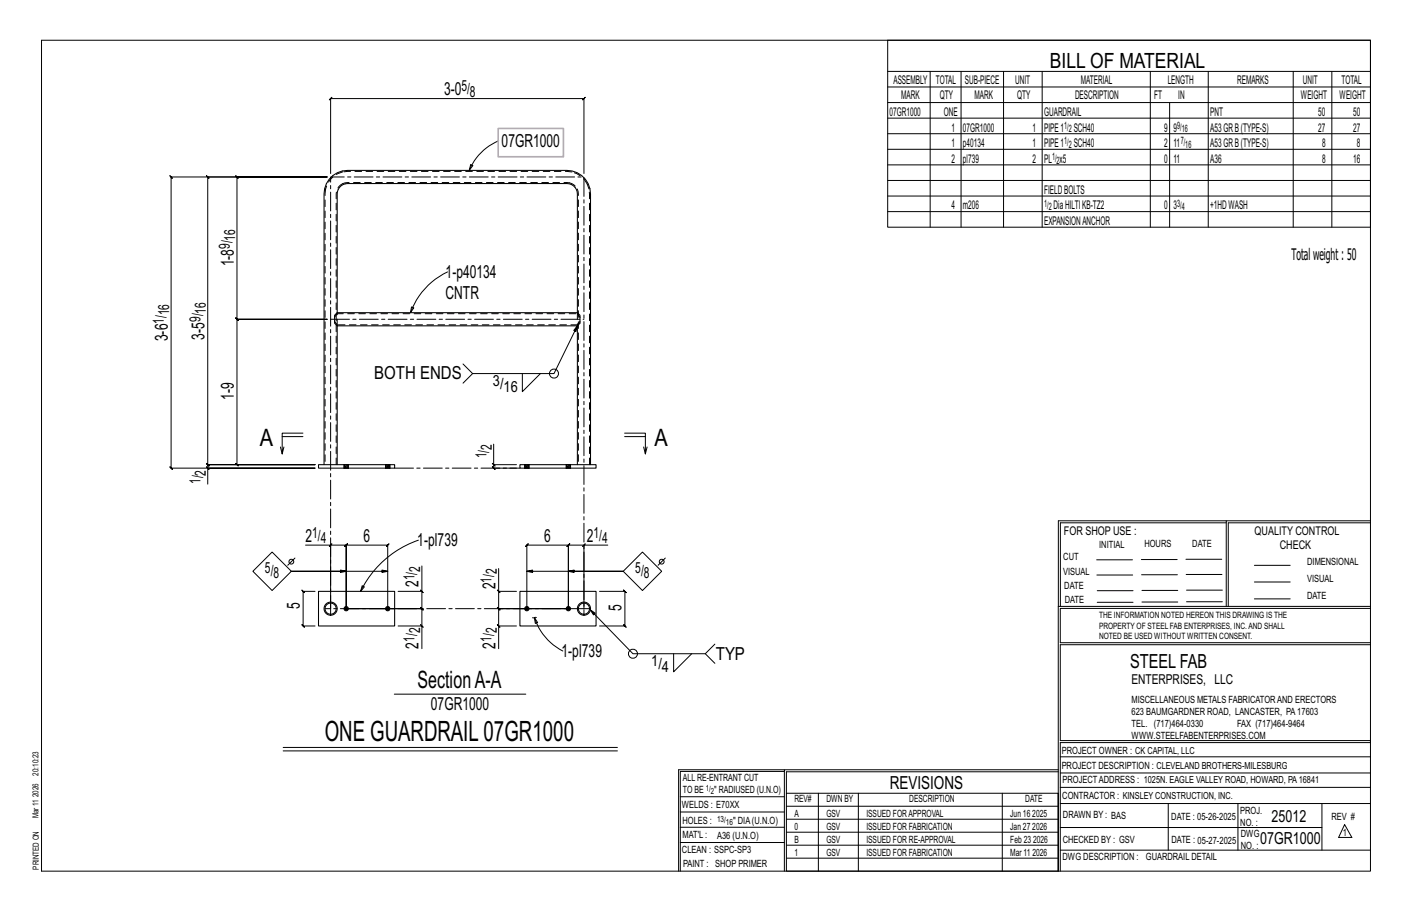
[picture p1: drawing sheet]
<svg xmlns="http://www.w3.org/2000/svg" width="432mm" height="279mm" viewBox="0 0 432 279" stroke-linecap="round" stroke-linejoin="round" font-family="sans-serif">
<g fill="none" stroke="#000" stroke-width=".31">
<path d="M12.7 12.3h406.4v254h-406.4zM271.5 12.3h147.6v57.2h-147.6zM271.5 21.8h147.6M271.5 26.6h147.6M271.5 31.4h147.6M271.5 36.1h147.6M284.5 21.8v47.7M293.9 21.8v47.7M306.9 21.8v47.7M318.7 21.8v47.7M351.8 21.8v47.7M357.7 31.4v38.1"/>
<path d="M369.5 21.8v47.7M395.5 21.8v47.7M407.3 21.8v47.7M100 54.1h-36.5l-.4-.4 .8 .8-.4-.4v87.9l-.4-.4 .8 .8-.4-.4h32.8h-32.8l-.4-.4 .8 .8-.4-.4v1.1M101.1 53v-22.9l-.4 .4 .8-.8-.4 .4h77.5l-.4 .4 .8-.8-.4 .4v22.9M143.9 50.3l.7 .3-1.1 1.4zM152.5 43a16.6 16.6 0 0 0-9 9M271.5 40.9h147.6M271.5 45.6h147.6M271.5 50.4h147.6M271.5 55.2h147.6M271.5 59.9h147.6"/>
<path d="M271.5 64.7h147.6M125.8 93.8l.7 .3-1 1.5zM136.9 83.1a22 22 0 0 0-11.4 12.5M176.6 99.6l-1.1 1.4 .6 .3 .5-1.7-7.2 14.6h-24.9l-2.9-2.9M144.5 114.2l-2.9 2.9M159.7 114.2v5.5l5.6-5.5M85.8 136.6l.5 2.2M86.3 133.5h6.3M92.6 132.4h-6.3v6.4l.5-2.2M151 135.8v6.2h6.9M191 132.4h6.4v6.4l.5-2.2M191 133.5h6.4"/>
<path d="M196.8 136.6l.6 2.2M63.1 142.7l.8 .8zM96.3 142h-23.8l.4 .4-.8-.8 .4 .4v-44.4l.4 .4-.8-.8 .4 .4h27.5h-27.5l.4 .4-.8-.8 .4 .4v-43.5l.4 .4-.8-.8 .4 .4h27.5h-47.7l-.4-.4 .8 .8-.4-.4v89l-.4-.4 .8 .8-.4-.4h44h-32.8v4.9M150.6 141.6l.8 .8zM151 142v1.1l-.4-.4 .8 .8-.4-.4h6.9M375 159.8h-50.7v25.6M375 159.2h-51.3l-.1 107.1M419.1 159.2h-44.1v26.2M419.1 159.8h-43.5v25.6M83.2 168.8l5.9 5.8-5.9 5.9-5.9-5.9zM90.2 170.6l-2.2 2.2M93.4 166.6h7.7v19.5"/>
<path d="M100.7 167l.8-.8zM101.1 166.6h4.8l-.4 .4 .8-.8-.4 .4v19.5v-19.5l-.4 .4 .8-.8-.4 .4h12.7l-.4 .4 .8-.8-.4 .4v19.5M105.9 174.6l-1.8-.3v.7l1.8-.4h-16.8h29.5l-1.8 .4v-.7l1.8 .3M110.8 179l.6 .4-1.1 1.4zM127.9 165.1a30.8 30.8 0 0 0-17.6 15.7M129 173v7.8h-7.3M152.5 173.8v7h5.4M161.1 174.6l1.8 .4v-.7l-1.8 .3h29.5h-16.8l1.8-.3v.7l-1.8-.4M178.6 166.6l.4-.4-.8 .8zM178.6 166.6h-4.8l.4-.4-.8 .8 .4-.4v19.5M185.9 166.6h-7.3v19.5M196.5 168.8l5.8 5.8-5.8 5.9-5.9-5.9z"/>
<path d="M203.5 170.6l-2.3 2.2M335.4 171.1h10.9M335.4 175.8h11M349 171h11M349.1 175.7h11M362.7 171h10.9M362.7 175.6h11M383.6 172.8h11M383.6 177.9h11M96.3 180.8h-3.6l-.4-.4 .8 .8-.4-.4v10.6l-.4-.4 .8 .8-.4-.4h3.6M121.7 191.4h7.3v6.9M128.6 191l.8 .8z"/>
<path d="M128.6 180.4l.8 .8zM129 180.8v5.3l-.4-.4 .8 .8-.4-.4h-23.1h23.1l-.4-.4 .8 .8-.4-.4v5.3M152.1 191l.8 .8zM152.1 180.4l.8 .8zM152.5 180.8v5.3l-.4-.4 .8 .8-.4-.4h21.3M157.9 191.4h-5.4v6.9M161.1 186.1v-19.5l-.4 .4 .8-.8-.4 .4h12.7l-.4 .4 .8-.8-.4 .4v19.5M163.4 188.8l1 1.5-.7 .3zM163.4 188.8a17.5 17.5 0 0 0 8.7 10.2M163.4 188.8h-.6M164 188.8h-.6M173.8 186.1h-21.3l-.4-.4 .8 .8-.4-.4v5.3"/>
<path d="M180.5 186.5l1 1.5 .5-.5-1.5-1 13.1 13.3h22.1l2.9-2.9M183.3 180.8h7.8l-.4-.4 .8 .8-.4-.4v10.6l-.4-.4 .8 .8-.4-.4h-7.8M206 199.8v5.6l5.5-5.6M215.7 199.8l2.9 3M323.7 185.4h95.4M335.5 184.1h11M335.5 180.6h11M349.2 184h11M349.2 180.5h11M362.9 180.4h10.9M362.9 184h10.9M383.6 183.1h11"/>
<path d="M419.1 186h-94.9v10.5h94.9M419.1 197.1h-94.9v29.3h94.9v.6h-94.9v39.3M120.6 212.2h40.2M86.6 228.5h102.2M86.6 229.5h102.2M239.9 235.8h-31.9v30.5M239.9 235.3h-32.4v31M323.6 235.3h-83.7v31M323.6 235.9h-83.1v6.6M324.2 236.3h94.9M324.2 231.4h94.9M208 252.9h31.9"/>
<path d="M208 257.5h31.9M208 243.6h31.9M208 248.2h31.9M240.5 242.5h83.1v23.8h-83.1zM240.5 258.4h83.1M240.5 254.4h83.1M240.5 250.4h83.1M240.5 246.5h83.1M250.3 242.5v23.8M262.5 242.5v23.8M306.5 242.5v23.8M324.2 253h80.1"/>
<path d="M324.2 245.6h94.9M324.2 259.9h94.9M324.2 240.7h94.9M357.3 245.6v14.3M378.6 245.6v14.3M404.3 245.6v14.3M411.2 252.1l2.2 3.9h-4zM240.5 262.3h83.1"/>
<circle cx="169.4" cy="114.2" r="1.38"/>
<circle cx="89.1" cy="171.7" r=".74"/>
<circle cx="202.3" cy="171.7" r=".74"/>
<circle cx="193.6" cy="199.8" r="1.38"/>
</g>
<g fill="#000" stroke="#000" stroke-width=".31">
<circle cx="105.9" cy="186.1" r=".66"/>
<circle cx="118.6" cy="186.1" r=".66"/>
<circle cx="161.1" cy="186.1" r=".66"/>
<circle cx="173.8" cy="186.1" r=".66"/>
</g>
<g fill="none" stroke="#000" stroke-width=".32">
<path d="M103.1 95.6v-36.3a3.2 3.2 0 0 1 3.2-3.2h67.1a3.2 3.2 0 0 1 3.2 3.2v36.3M103.1 99.6h73.5v42.4M103.1 95.6h73.5l.8 .8v2.4l-.8 .8M103.1 95.6l-.8 .8v2.4l.8 .8M103.1 99.6v42.4M97.4 142h23.3v1.1h-23.3zM99.1 142v-82.7a7.2 7.2 0 0 1 7.2-7.2h67.1a7.2 7.2 0 0 1 7.2 7.2v82.7M105.2 142h.1M105.2 143.1h.1M106.5 142h.1M106.5 143.1h.1M117.9 142h.1"/>
<path d="M117.9 143.1h.1M119.2 142h.1M119.2 143.1h.1M159 142h23.3v1.1h-23.3zM160.5 142h.1M160.5 143.1h.1M161.8 142h.1M161.8 143.1h.1M173.2 142h.1M173.2 143.1h.1M174.5 142h.1M174.5 143.1h.1"/>
<path d="M97.4 180.8h23.3v10.6h-23.3zM159 180.8h23.3v10.6h-23.3z"/>
<circle cx="101.1" cy="186.1" r="1.7"/>
<circle cx="101.1" cy="186.1" r="2.01"/>
<circle cx="178.6" cy="186.1" r="1.7"/>
<circle cx="178.6" cy="186.1" r="2.01"/>
</g>
<g fill="none" stroke="#000" stroke-width=".31" stroke-dasharray="2 1.4">
<path d="M99.6 57.8l-.2 1.5v82.7M104.8 52.6a6.9 6.9 0 0 0-5.2 5.2M104.8 56.1l1.5-.3h67.1M173.4 55.8l.8 .1M174.2 55.9a3.5 3.5 0 0 1 2.3 1.9M174.9 52.6l-1.5-.2h-67.1l-1.5 .2M176.5 57.8l.4 1.5v82.7M179.6 56.3a6.9 6.9 0 0 0-4.7-3.7M180.1 57.8l-.5-1.5M102.3 97l.7-1M102.3 98.2h.1M102.7 98.8l-.4-.6"/>
<path d="M102.9 99l-.2-.2M103 99.2l-.1-.2M103 96l73.6-.1M103.1 99.6v-4M103.1 99.3l-.1-.1M176.6 95.6v4M176.6 95.9l.1 .1M176.6 99.3h-73.5M176.7 96l.1 .2M176.8 96.2l.2 .2M177 96.4l.3 .5M177.3 96.9l.1 .1"/>
<path d="M177.4 98.2l-.8 1.1M102.8 142v-82.7a3.5 3.5 0 0 1 2-3.2M105.2 142h.1M105.2 142v1.1M105.3 143.1h-.1M105.4 143.1v-1.1M105.6 142h.3v1.1h-.3zM105.6 143.1h-.2v-1.1h.2M105.9 143.1h.2v-1.1h.2M105.9 142h.2M106.1 143.1h.2l.2-1.1M106.3 143.1l.2-1.1"/>
<path d="M106.5 143.1v-1.1M106.5 143.1h.1M117.9 142h.1M117.9 142v1.1M118 143.1h-.1M118.1 143.1v-1.1M118.3 142h.3v1.1h-.3zM118.3 143.1h-.2v-1.1h.2M118.6 143.1h.2v-1.1h.2M118.6 142h.2M118.8 143.1h.2l.2-1.1M119 143.1l.2-1.1"/>
<path d="M119.2 143.1v-1.1M119.2 143.1h.1M160.5 142h.1M160.5 142v1.1M160.5 143.1h.1M160.6 143.1v-1.1M160.9 142h.2v1.1h-.2zM160.9 143.1h-.3v-1.1h.3M161.1 143.1h.3v-1.1h.2M161.1 142h.3M161.4 143.1h.2l.1-1.1M161.6 143.1l.2-1.1"/>
<path d="M161.8 143.1v-1.1M161.8 143.1h-.1M173.2 142h.1M173.2 142v1.1M173.2 143.1h.1M173.3 143.1v-1.1M173.6 142h.2v1.1h-.2zM173.6 143.1h-.3v-1.1h.3M173.8 143.1h.3v-1.1h.2M173.8 142h.3M174.1 143.1h.2l.1-1.1M174.3 143.1l.2-1.1"/>
<path d="M174.5 143.1v-1.1M174.5 143.1h-.1M180.3 142v-82.7l-.2-1.5M101.1 187.8v.3zM178.6 187.8v.3z"/>
</g>
<path d="M152.3 39.3h20v8.6h-20z" fill="none" stroke="#f0f" stroke-width=".5"/>
<path d="M101.1 97.6h77.5M120.7 143.1h38.3M101.1 187.8v-133.7h77.5v133.7M180.3 186.1h-80.9" fill="none" stroke="#000" stroke-width=".31" stroke-dasharray="5.8 1 1 1"/>
<text font-size="8.6" x="99.3" y="226.5">ONE GUARDRAIL07GR1000</text>
<g font-size="7.3">
<text x="79.4" y="136.3">A</text>
<text x="200.1" y="136.3">A</text>
<text x="127.7" y="210.5">SectionA-A</text>
</g>
<text font-size="6.4" x="321.1" y="20.7">BILL OF MATERIAL</text>
<text font-size="5.9" x="345.6" y="204.1">STEEL FAB</text>
<g font-size="5.5">
<text x="135.8" y="29.1">3-0</text>
<text x="153.4" y="44.9">07GR1000</text>
<text x="71.5" y="81.5" transform="rotate(-90 71.5 81.5)">1-8</text>
<text x="136.3" y="84.9">1-p40134</text>
<text x="136.3" y="91.5">CNTR</text>
<text x="51.3" y="104.3" transform="rotate(-90 51.3 104.3)">3-6</text>
<text x="62.5" y="103.8" transform="rotate(-90 62.5 103.8)">3-5</text>
<text x="114.5" y="116">BOTH ENDS</text>
<text x="71.5" y="122.3" transform="rotate(-90 71.5 122.3)">1-9</text>
<text x="93.4" y="165.6">2</text>
<text x="111.2" y="165.6">6</text>
<text x="127.6" y="167">1-pl739</text>
<text x="166.4" y="165.6">6</text>
<text x="179.5" y="165.6">2</text>
<text x="128" y="179.4" transform="rotate(-90 128 179.4)">2</text>
<text x="151.5" y="180.2" transform="rotate(-90 151.5 180.2)">2</text>
<text x="91.7" y="186.2" transform="rotate(-90 91.7 186.2)">5</text>
<text x="190.1" y="186.9" transform="rotate(-90 190.1 186.9)">5</text>
<text x="128" y="198.3" transform="rotate(-90 128 198.3)">2</text>
<text x="151.5" y="198.3" transform="rotate(-90 151.5 198.3)">2</text>
<text x="171.7" y="200.8">1-pl739</text>
<text x="218.9" y="201.6">TYP</text>
<text x="131.8" y="217.2">07GR1000</text>
<text x="272.2" y="241.1">REVISIONS</text>
</g>
<g font-size="5.1">
<text x="388.9" y="251.3">25012</text>
<text x="385.3" y="258.1">07GR1000</text>
</g>
<text font-size="4.9" x="394.9" y="79.6">Totalweight : 50</text>
<g font-size="4.7">
<text x="141.1" y="27.9">5/</text>
<text x="143.7" y="29.6">8</text>
<text x="70.2" y="76.1" transform="rotate(-90 70.2 76.1)">9/</text>
<text x="71.9" y="73.5" transform="rotate(-90 71.9 73.5)">16</text>
<text x="63" y="95.8" transform="rotate(-90 63 95.8)">16</text>
<text x="50.1" y="99" transform="rotate(-90 50.1 99)">1/</text>
<text x="51.7" y="96.4" transform="rotate(-90 51.7 96.4)">16</text>
<text x="61.3" y="98.5" transform="rotate(-90 61.3 98.5)">9/</text>
<text x="150.7" y="118">3/</text>
<text x="154" y="119.7">16</text>
<text x="150.4" y="137.5" transform="rotate(-90 150.4 137.5)">2</text>
<text x="148.7" y="140.1" transform="rotate(-90 148.7 140.1)">1/</text>
<text x="61.3" y="148" transform="rotate(-90 61.3 148)">1/</text>
<text x="63" y="145.4" transform="rotate(-90 63 145.4)">2</text>
<text x="95.5" y="164.4">1/</text>
<text x="98.1" y="166.1">4</text>
<text x="181.5" y="164.4">1/</text>
<text x="184.1" y="166.1">4</text>
<text x="81" y="175.2">5/</text>
<text x="83.6" y="176.8">8</text>
<text x="126.8" y="177.4" transform="rotate(-90 126.8 177.4)">1/</text>
<text x="128.4" y="174.8" transform="rotate(-90 128.4 174.8)">2</text>
<text x="150.3" y="178.2" transform="rotate(-90 150.3 178.2)">1/</text>
<text x="151.9" y="175.5" transform="rotate(-90 151.9 175.5)">2</text>
<text x="194.3" y="175.2">5/</text>
<text x="196.9" y="176.8">8</text>
<text x="126.8" y="196.2" transform="rotate(-90 126.8 196.2)">1/</text>
<text x="128.4" y="193.6" transform="rotate(-90 128.4 193.6)">2</text>
<text x="150.3" y="196.2" transform="rotate(-90 150.3 196.2)">1/</text>
<text x="151.9" y="193.6" transform="rotate(-90 151.9 193.6)">2</text>
<text x="199.2" y="203.7">1/</text>
<text x="202.4" y="205.3">4</text>
</g>
<text font-size="4.2" x="346" y="209.1">ENTERPRISES, LLC</text>
<g font-size="3.7">
<text x="273.2" y="25.6">ASSEMBLY</text>
<text x="286.2" y="25.6">TOTAL</text>
<text x="295.1" y="25.6">SUB-PIECE</text>
<text x="310.4" y="25.6">UNIT</text>
<text x="330.5" y="25.6">MATERIAL</text>
<text x="357.1" y="25.6">LENGTH</text>
<text x="378.3" y="25.6">REMARKS</text>
<text x="398.4" y="25.6">UNIT</text>
<text x="410.2" y="25.6">TOTAL</text>
<text x="272.1" y="35.5">07GR1000</text>
<text x="275.6" y="30.4">MARK</text>
<text x="287.4" y="30.4">QTY</text>
<text x="288.6" y="35.5">ONE</text>
<text x="298" y="30.4">MARK</text>
<text x="311" y="30.4">QTY</text>
<text x="319.3" y="35.5">GUARDRAIL</text>
<text x="328.7" y="30.4">DESCRIPTION</text>
<text x="353" y="30.4">FT</text>
<text x="360.3" y="30.4">IN</text>
<text x="370.1" y="35.5">PNT</text>
<text x="397.8" y="30.4">WEIGHT</text>
<text x="403.2" y="35.5">50</text>
<text x="409.6" y="30.4">WEIGHT</text>
<text x="413.8" y="35.5">50</text>
<text x="290.9" y="40.2">1</text>
<text x="294.5" y="40.2">07GR1000</text>
<text x="315.8" y="40.2">1</text>
<text x="319.3" y="40.2">PIPE1</text>
<text x="328.3" y="40.2">SCH40</text>
<text x="356" y="40.2">9</text>
<text x="358.9" y="40.2">9</text>
<text x="370.1" y="40.2">A53GRB(TYPE-S)</text>
<text x="403.2" y="40.2">27</text>
<text x="413.8" y="40.2">27</text>
<text x="290.9" y="45">1</text>
<text x="294.5" y="45">p40134</text>
<text x="315.8" y="45">1</text>
<text x="319.3" y="45">PIPE1</text>
<text x="328.3" y="45">SCH40</text>
<text x="356" y="45">2</text>
<text x="358.9" y="45">11</text>
<text x="370.1" y="45">A53GRB(TYPE-S)</text>
<text x="404.3" y="45">8</text>
<text x="415" y="45">8</text>
<text x="290.9" y="49.7">2</text>
<text x="294.5" y="49.7">pl739</text>
<text x="315.8" y="49.7">2</text>
<text x="319.3" y="49.7">PL x5</text>
<text x="356" y="49.7">0</text>
<text x="358.9" y="49.7">11</text>
<text x="370.1" y="49.7">A36</text>
<text x="404.3" y="49.7">8</text>
<text x="413.8" y="49.7">16</text>
<text x="319.3" y="59.3">FIELDBOLTS</text>
<text x="290.9" y="64">4</text>
<text x="294.5" y="64">m206</text>
<text x="322.2" y="64">DiaHILTIKB-TZ2</text>
<text x="356" y="64">0</text>
<text x="358.9" y="64">3</text>
<text x="370.1" y="64">+1HDWASH</text>
<text x="319.3" y="68.8">EXPANSIONANCHOR</text>
<text x="325.3" y="163.4">FOR SHOP USE :</text>
<text x="383.7" y="163.4">QUALITY CONTROL</text>
<text x="391.4" y="167.8">CHECK</text>
</g>
<g font-size="3.1">
<text x="325.5" y="39.4">1/</text>
<text x="326.9" y="40.5">2</text>
<text x="360" y="39.4">9/</text>
<text x="361.4" y="40.5">16</text>
<text x="325.5" y="44.1">1/</text>
<text x="326.9" y="45.3">2</text>
<text x="361.1" y="44.1">7/</text>
<text x="362.5" y="45.3">16</text>
<text x="321.7" y="48.9">1/</text>
<text x="323.1" y="50">2</text>
<text x="319.3" y="63.2">1/</text>
<text x="320.7" y="64.3">2</text>
<text x="360" y="63.2">3/</text>
<text x="361.4" y="64.3">4</text>
<text x="336.2" y="167.4">INITIAL</text>
<text x="350" y="167.1">HOURS</text>
<text x="364.6" y="167.2">DATE</text>
<text x="325.2" y="171.3">CUT</text>
<text x="399.8" y="172.8">DIMENSIONAL</text>
<text x="325.1" y="175.8">VISUAL</text>
<text x="399.8" y="177.9">VISUAL</text>
<text x="325.5" y="180">DATE</text>
<text x="325.7" y="184.4">DATE</text>
<text x="399.8" y="183.1">DATE</text>
<text x="346" y="215">MISCELLANEOUS METALS FABRICATORAND ERECTORS</text>
<text x="346" y="218.6">623 BAUMGARDNER ROAD, LANCASTER, PA17603</text>
<text x="346" y="225.8">WWW.STEELFABENTERPRISES.COM</text>
<text x="346" y="222.2">TEL. (717)464-0330</text>
<text x="378.3" y="222.2">FAX (717)464-9464</text>
<text x="324.7" y="230.5">PROJECT OWNER : CK CAPITAL, LLC</text>
<text x="208.8" y="238.8">ALL RE-ENTRANT CUT</text>
<text x="324.7" y="235.1">PROJECT DESCRIPTION : CLEVELAND BROTHERS-MILESBURG</text>
<text x="324.9" y="239.5">PROJECTADDRESS : 1025N. EAGLE VALLEY ROAD, HOWARD, PA16841</text>
<text x="208.8" y="242.5">TO BE</text>
<text x="218.4" y="242.5">&quot; RADIUSED (U.N.O)</text>
<text x="242.9" y="245.3">REV#</text>
<text x="252.7" y="245.3">DWN BY</text>
<text x="278.1" y="245.3">DESCRIPTION</text>
<text x="313.5" y="245.3">DATE</text>
<text x="324.9" y="244.2">CONTRACTOR : KINSLEY CONSTRUCTION, INC.</text>
<text x="208.5" y="247">WELDS : E70XX</text>
<text x="208.7" y="251.7">HOLES :</text>
<text x="224.2" y="251.8">&quot; DIA(U.N.O)</text>
<text x="242.9" y="249.9">A</text>
<text x="252.7" y="249.9">GSV</text>
<text x="264.9" y="249.9">ISSUED FORAPPROVAL</text>
<text x="309" y="249.9">Jun 16</text>
<text x="315.7" y="249.9">2025</text>
<text x="325.1" y="250">DRAWN BY : BAS</text>
<text x="358.2" y="250.5">DATE : 05-26-2025</text>
<text x="379.3" y="248.9">PROJ.</text>
<text x="407.2" y="250.5">REV #</text>
<text x="208.7" y="256.3">MAT'L :</text>
<text x="219.3" y="256.4">A36 (U.N.O)</text>
<text x="242.9" y="253.8">0</text>
<text x="242.9" y="257.8">B</text>
<text x="252.7" y="253.8">GSV</text>
<text x="252.7" y="257.8">GSV</text>
<text x="264.9" y="253.8">ISSUED FOR FABRICATION</text>
<text x="264.9" y="257.8">ISSUED FOR RE-APPROVAL</text>
<text x="309" y="253.8">Jan 27</text>
<text x="309" y="257.8">Feb 23</text>
<text x="315.7" y="253.8">2026</text>
<text x="315.9" y="257.8">2026</text>
<text x="325" y="257.6">CHECKED BY : GSV</text>
<text x="358.3" y="257.7">DATE : 05-27-2025</text>
<text x="379.3" y="252.5">NO. :</text>
<text x="379.5" y="255.9">DWG</text>
<text x="410.6" y="255.5">1</text>
<text x="208.6" y="260.7">CLEAN : SSPC-SP3</text>
<text x="242.9" y="261.8">1</text>
<text x="252.7" y="261.8">GSV</text>
<text x="264.9" y="261.8">ISSUED FOR FABRICATION</text>
<text x="309" y="261.8">Mar 11</text>
<text x="315.7" y="261.8">2026</text>
<text x="324.9" y="262.9">DWG DESCRIPTION :</text>
<text x="350.4" y="263">GUARDRAIL DETAIL</text>
<text x="379.5" y="259.5">NO. :</text>
<text x="208.9" y="265">PAINT : SHOP PRIMER</text>
</g>
<g font-size="2.7">
<text x="336.1" y="189">THE INFORMATION NOTED HEREON THIS DRAWING IS THE</text>
<text x="336.1" y="195.4">NOTED BE USED WITHOUT WRITTEN CONSENT.</text>
<text x="336.1" y="192.2">PROPERTY OF STEEL FAB ENTERPRISES, INC.AND SHALL</text>
</g>
<g font-size="2.6">
<text x="215.9" y="241.8">1/</text>
<text x="217.4" y="242.7">2</text>
<text x="219.3" y="251.1">13/</text>
<text x="222" y="252.1">16</text>
</g>
<g font-size="2.5">
<text x="11.7" y="237.1" transform="rotate(-90 11.7 237.1)">20:10:23</text>
<text x="11.8" y="243.8" transform="rotate(-90 11.8 243.8)">2026</text>
<text x="11.8" y="250.1" transform="rotate(-90 11.8 250.1)">Mar 11</text>
<text x="11.9" y="265.8" transform="rotate(-90 11.9 265.8)">PRINTED ON</text>
</g>
</svg>
